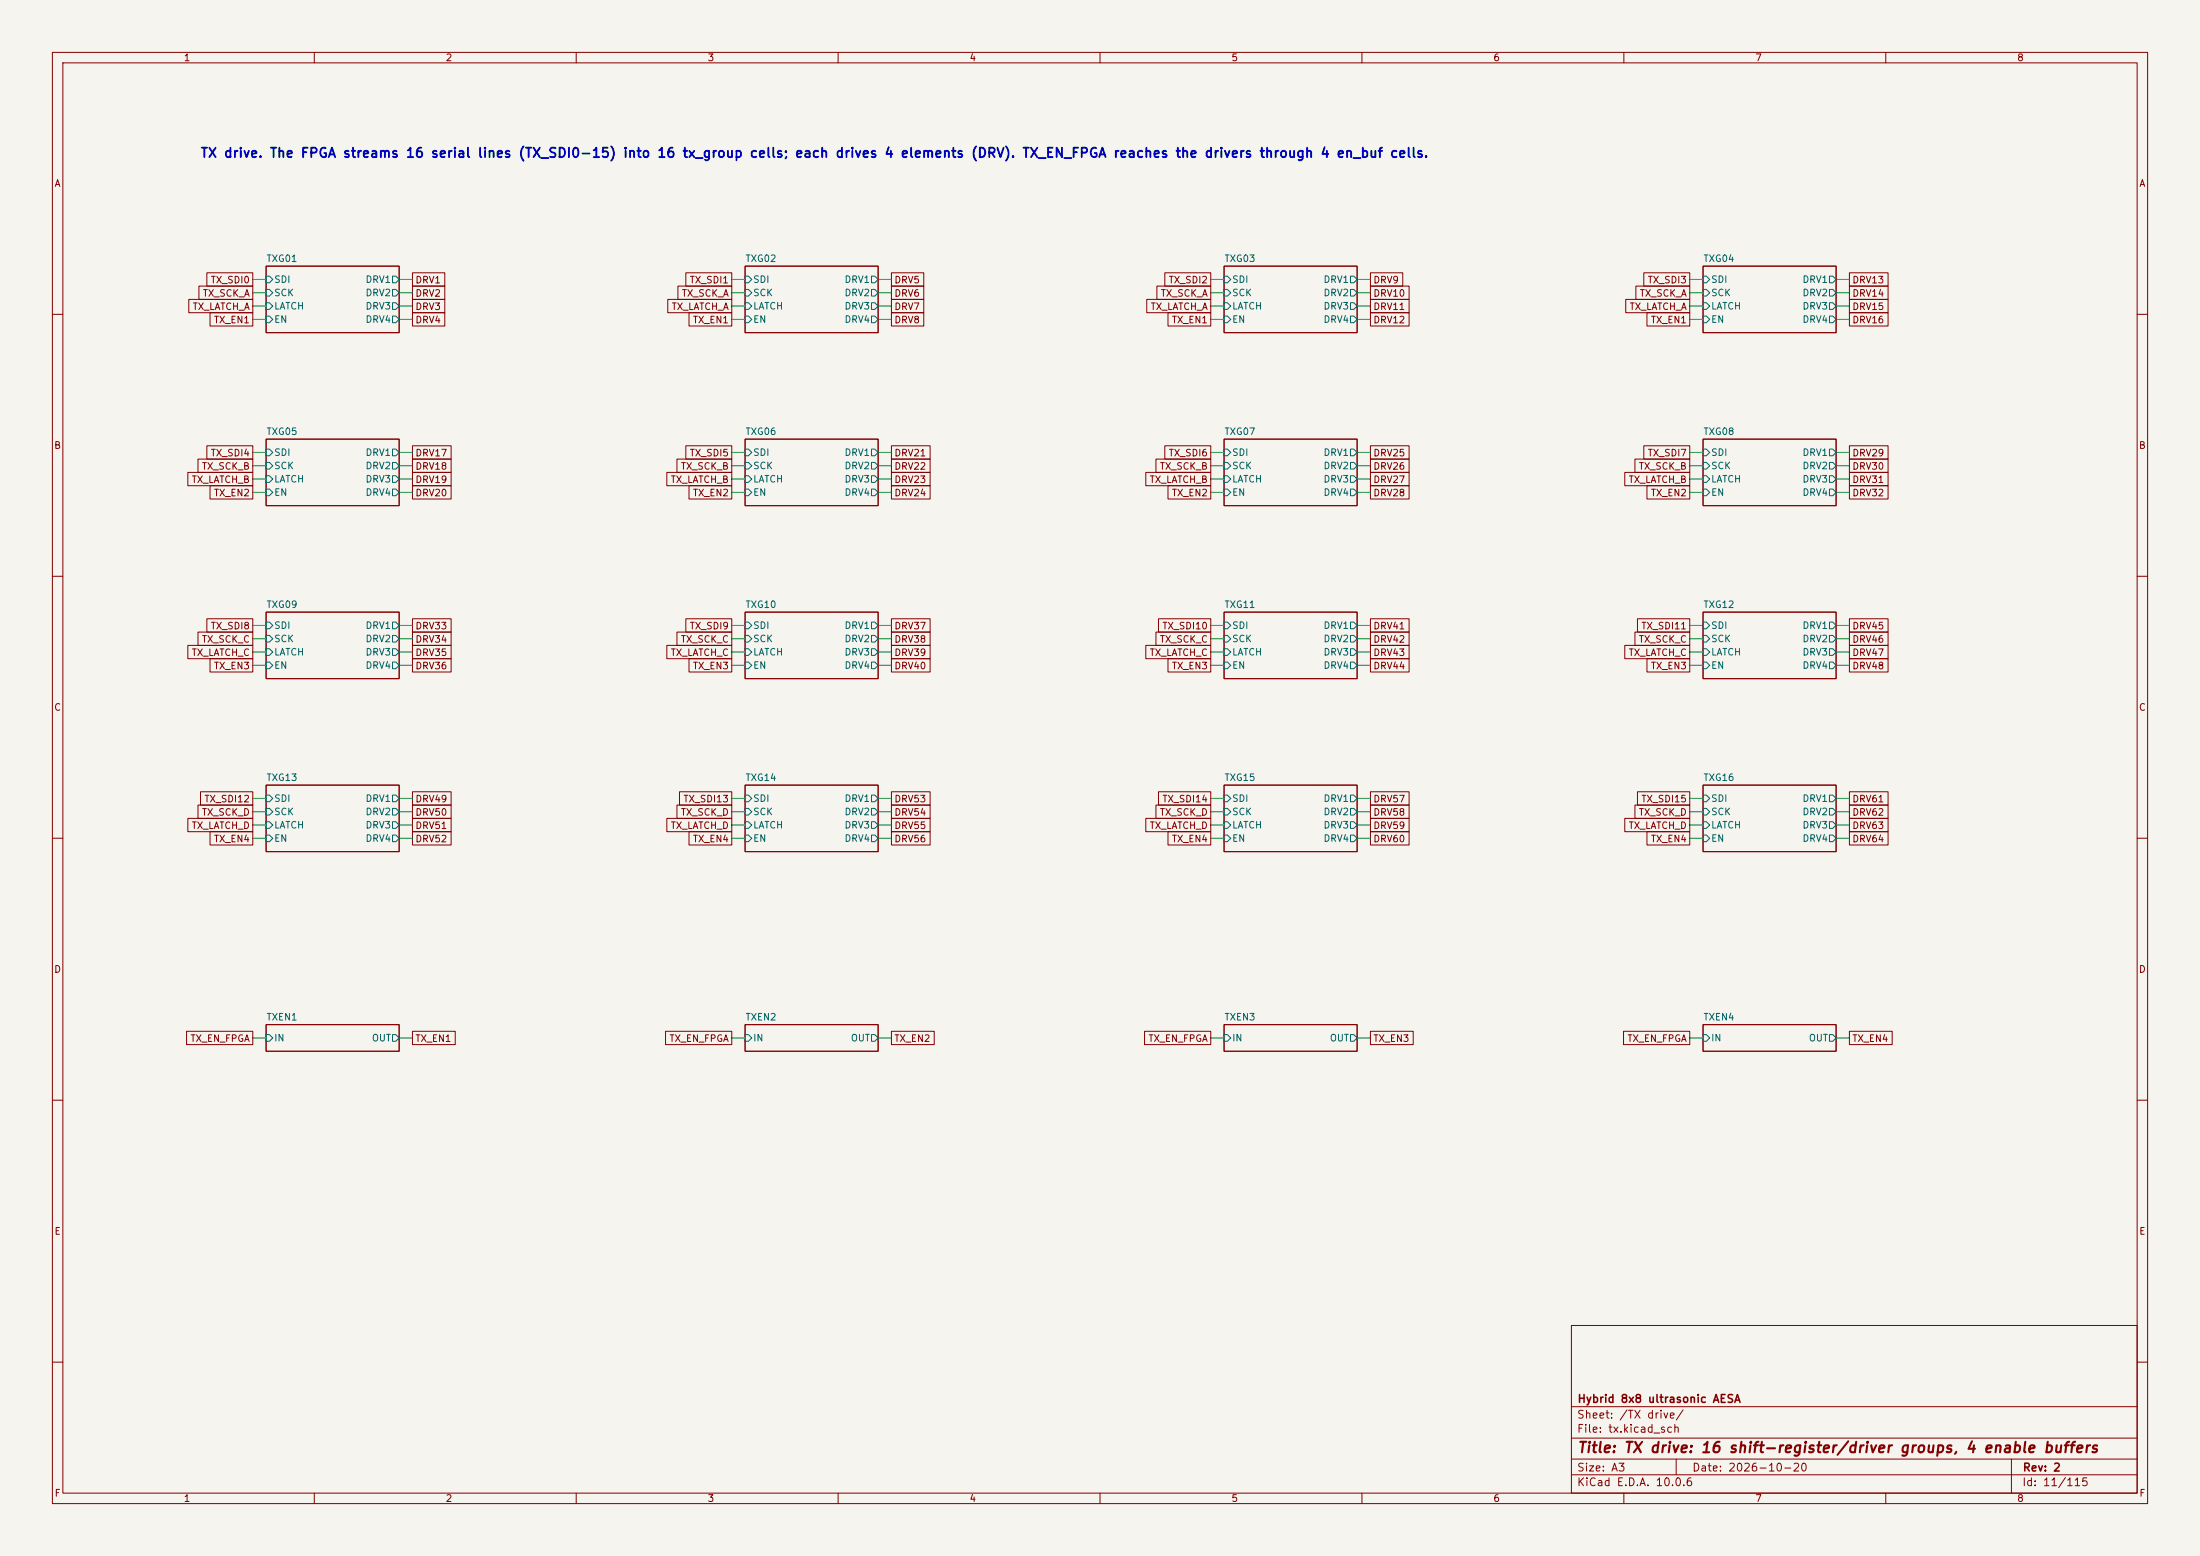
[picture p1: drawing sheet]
<svg xmlns="http://www.w3.org/2000/svg" width="420mm" height="297mm" viewBox="0 0 420 297" stroke-linecap="round" stroke-linejoin="round" font-family="sans-serif">
<path d="M0 0h420v297h-420z" fill="#f5f4ef" stroke="#f5f4ef" stroke-width=".19"/>
<g fill="none" stroke="#840000" stroke-width=".19">
<path d="M10 10h400v277h-400zM12 12h396v273h-396zM60 10v2M110 10v2M160 10v2M210 10v2M260 10v2M310 10v2M360 10v2M36 57.1h12.3v2.6h-12.3zM38 54.6h10.3v2.6h-10.3zM39.5 52.1h8.8v2.5h-8.8z"/>
<path d="M40.1 59.7h8.2v2.5h-8.2zM50.8 50.8h25.4v12.7h-25.4zM78.7 52.1h6.2v2.5h-6.2zM78.7 54.6h6.2v2.6h-6.2zM78.7 57.1h6.2v2.6h-6.2zM78.7 59.7h6.2v2.5h-6.2zM127.5 57.1h12.2v2.6h-12.2zM129.4 54.6h10.3v2.6h-10.3zM130.9 52.1h8.8v2.5h-8.8zM131.5 59.7h8.2v2.5h-8.2zM142.2 50.8h25.4v12.7h-25.4zM170.2 52.1h6.2v2.5h-6.2z"/>
<path d="M170.2 54.6h6.2v2.6h-6.2zM170.2 57.1h6.2v2.6h-6.2zM170.2 59.7h6.2v2.5h-6.2zM218.9 57.1h12.2v2.6h-12.2zM220.9 54.6h10.2v2.6h-10.2zM222.4 52.1h8.7v2.5h-8.7zM223 59.7h8.1v2.5h-8.1zM233.7 50.8h25.4v12.7h-25.4zM261.6 52.1h6.2v2.5h-6.2zM261.6 54.6h7.4v2.6h-7.4zM261.6 57.1h7.4v2.6h-7.4zM261.6 59.7h7.4v2.5h-7.4z"/>
<path d="M310.4 57.1h12.2v2.6h-12.2zM312.3 54.6h10.3v2.6h-10.3zM313.8 52.1h8.8v2.5h-8.8zM314.4 59.7h8.2v2.5h-8.2zM325.1 50.8h25.4v12.7h-25.4zM353.1 52.1h7.3v2.5h-7.3zM353.1 54.6h7.3v2.6h-7.3zM353.1 57.1h7.3v2.6h-7.3zM353.1 59.7h7.3v2.5h-7.3zM10 60h2M408 60h2M35.9 90.2h12.4v2.5h-12.4z"/>
<path d="M37.8 87.6h10.5v2.6h-10.5zM39.5 85.1h8.8v2.5h-8.8zM40.1 92.7h8.2v2.6h-8.2zM50.8 83.8h25.4v12.7h-25.4zM78.7 85.1h7.4v2.5h-7.4zM78.7 87.6h7.4v2.6h-7.4zM78.7 90.2h7.4v2.5h-7.4zM78.7 92.7h7.4v2.6h-7.4zM127.3 90.2h12.4v2.5h-12.4zM129.2 87.6h10.5v2.6h-10.5zM130.9 85.1h8.8v2.5h-8.8zM131.5 92.7h8.2v2.6h-8.2z"/>
<path d="M142.2 83.8h25.4v12.7h-25.4zM170.2 85.1h7.4v2.5h-7.4zM170.2 87.6h7.4v2.6h-7.4zM170.2 90.2h7.4v2.5h-7.4zM170.2 92.7h7.4v2.6h-7.4zM218.7 90.2h12.4v2.5h-12.4zM220.7 87.6h10.4v2.6h-10.4zM222.4 85.1h8.7v2.5h-8.7zM223 92.7h8.1v2.6h-8.1zM233.7 83.8h25.4v12.7h-25.4zM261.6 85.1h7.4v2.5h-7.4zM261.6 87.6h7.4v2.6h-7.4z"/>
<path d="M261.6 90.2h7.4v2.5h-7.4zM261.6 92.7h7.4v2.6h-7.4zM310.2 90.2h12.4v2.5h-12.4zM312.1 87.6h10.5v2.6h-10.5zM313.8 85.1h8.8v2.5h-8.8zM314.4 92.7h8.2v2.6h-8.2zM325.1 83.8h25.4v12.7h-25.4zM353.1 85.1h7.3v2.5h-7.3zM353.1 87.6h7.3v2.6h-7.3zM353.1 90.2h7.3v2.5h-7.3zM353.1 92.7h7.3v2.6h-7.3zM10 110h2"/>
<path d="M39.5 118.1h8.8v2.6h-8.8zM50.8 116.8h25.4v12.7h-25.4zM78.7 118.1h7.4v2.6h-7.4zM130.9 118.1h8.8v2.6h-8.8zM142.2 116.8h25.4v12.7h-25.4zM170.2 118.1h7.4v2.6h-7.4zM221.2 118.1h9.9v2.6h-9.9zM233.7 116.8h25.4v12.7h-25.4zM261.6 118.1h7.4v2.6h-7.4zM312.6 118.1h10v2.6h-10zM325.1 116.8h25.4v12.7h-25.4zM353.1 118.1h7.3v2.6h-7.3z"/>
<path d="M408 110h2M35.9 123.2h12.4v2.5h-12.4zM37.8 120.6h10.5v2.6h-10.5zM40.1 125.7h8.2v2.6h-8.2zM78.7 120.6h7.4v2.6h-7.4zM78.7 123.2h7.4v2.5h-7.4zM78.7 125.7h7.4v2.6h-7.4zM127.3 123.2h12.4v2.5h-12.4zM129.2 120.6h10.5v2.6h-10.5zM131.5 125.7h8.2v2.6h-8.2zM170.2 120.6h7.4v2.6h-7.4zM170.2 123.2h7.4v2.5h-7.4z"/>
<path d="M170.2 125.7h7.4v2.6h-7.4zM218.7 123.2h12.4v2.5h-12.4zM220.7 120.6h10.4v2.6h-10.4zM223 125.7h8.1v2.6h-8.1zM261.6 120.6h7.4v2.6h-7.4zM261.6 123.2h7.4v2.5h-7.4zM261.6 125.7h7.4v2.6h-7.4zM310.2 123.2h12.4v2.5h-12.4zM312.1 120.6h10.5v2.6h-10.5zM314.4 125.7h8.2v2.6h-8.2zM353.1 120.6h7.3v2.6h-7.3zM353.1 123.2h7.3v2.5h-7.3z"/>
<path d="M353.1 125.7h7.3v2.6h-7.3zM10 160h2M35.9 156.2h12.4v2.6h-12.4zM37.8 153.7h10.5v2.5h-10.5zM38.3 151.1h10v2.6h-10zM40.1 158.7h8.2v2.6h-8.2zM50.8 149.9h25.4v12.7h-25.4zM78.7 153.7h7.4v2.5h-7.4zM78.7 156.2h7.4v2.6h-7.4zM78.7 158.7h7.4v2.6h-7.4zM78.7 151.1h7.4v2.6h-7.4zM127.3 156.2h12.4v2.6h-12.4z"/>
<path d="M129.2 153.7h10.5v2.5h-10.5zM129.7 151.1h10v2.6h-10zM131.5 158.7h8.2v2.6h-8.2zM142.2 149.9h25.4v12.7h-25.4zM170.2 158.7h7.4v2.6h-7.4zM170.2 151.1h7.4v2.6h-7.4zM170.2 153.7h7.4v2.5h-7.4zM170.2 156.2h7.4v2.6h-7.4zM218.7 156.2h12.4v2.6h-12.4zM220.7 153.7h10.4v2.5h-10.4zM221.2 151.1h9.9v2.6h-9.9zM223 158.7h8.1v2.6h-8.1z"/>
<path d="M233.7 149.9h25.4v12.7h-25.4zM261.6 151.1h7.4v2.6h-7.4zM261.6 153.7h7.4v2.5h-7.4zM261.6 156.2h7.4v2.6h-7.4zM261.6 158.7h7.4v2.6h-7.4zM310.2 156.2h12.4v2.6h-12.4zM312.1 153.7h10.5v2.5h-10.5zM312.6 151.1h10v2.6h-10zM314.4 158.7h8.2v2.6h-8.2zM325.1 149.9h25.4v12.7h-25.4zM353.1 151.1h7.3v2.6h-7.3zM353.1 153.7h7.3v2.5h-7.3z"/>
<path d="M353.1 156.2h7.3v2.6h-7.3zM353.1 158.7h7.3v2.6h-7.3zM408 160h2M35.6 196.8h12.7v2.6h-12.7zM50.8 195.6h25.4v5.1h-25.4zM78.7 196.8h8.2v2.6h-8.2zM127.1 196.8h12.6v2.6h-12.6zM142.2 195.6h25.4v5.1h-25.4zM170.2 196.8h8.1v2.6h-8.1zM218.5 196.8h12.6v2.6h-12.6zM233.7 195.6h25.4v5.1h-25.4zM261.6 196.8h8.2v2.6h-8.2z"/>
<path d="M309.9 196.8h12.7v2.6h-12.7zM325.1 195.6h25.4v5.1h-25.4zM353.1 196.8h8.1v2.6h-8.1zM10 210h2M408 210h2M300 253h108v32h-108zM10 260h2M300 278.5h108M300 274.5h108M300 268.5h108M320 278.5v3M384 278.5v6.5"/>
<path d="M408 260h2M60 285v2M110 285v2M160 285v2M210 285v2M260 285v2M300 281.5h108M310 285v2M360 285v2"/>
</g>
<g fill="none" stroke="#006464" stroke-width=".19">
<path d="M50.8 52.7h.6l.7 .6-.7 .7h-.6zM50.8 55.2h.6l.7 .7-.7 .6h-.6zM50.8 57.8h.6l.7 .6-.7 .7h-.6zM74.9 52.7h.7l.6 .6-.6 .7h-.7zM74.9 55.2h.7l.6 .7-.6 .6h-.7zM74.9 57.8h.7l.6 .6-.6 .7h-.7zM142.2 52.7h.7l.6 .6-.6 .7h-.7zM142.2 55.2h.7l.6 .7-.6 .6h-.7zM142.2 57.8h.7l.6 .6-.6 .7h-.7zM166.4 52.7h.6l.6 .6-.6 .7h-.6zM166.4 55.2h.6l.6 .7-.6 .6h-.6zM166.4 57.8h.6l.6 .6-.6 .7h-.6z"/>
<path d="M233.7 52.7h.6l.6 .6-.6 .7h-.6zM233.7 55.2h.6l.6 .7-.6 .6h-.6zM233.7 57.8h.6l.6 .6-.6 .7h-.6zM257.8 52.7h.6l.7 .6-.7 .7h-.6zM257.8 55.2h.6l.7 .7-.7 .6h-.6zM257.8 57.8h.6l.7 .6-.7 .7h-.6zM325.1 52.7h.7l.6 .6-.6 .7h-.7zM325.1 55.2h.7l.6 .7-.6 .6h-.7zM325.1 57.8h.7l.6 .6-.6 .7h-.7zM349.2 52.7h.7l.6 .6-.6 .7h-.7zM349.2 55.2h.7l.6 .7-.6 .6h-.7zM349.2 57.8h.7l.6 .6-.6 .7h-.7z"/>
<path d="M50.8 60.3h.6l.7 .7-.7 .6h-.6zM74.9 60.3h.7l.6 .7-.6 .6h-.7zM142.2 60.3h.7l.6 .7-.6 .6h-.7zM166.4 60.3h.6l.6 .7-.6 .6h-.6zM233.7 60.3h.6l.6 .7-.6 .6h-.6zM257.8 60.3h.6l.7 .7-.7 .6h-.6zM325.1 60.3h.7l.6 .7-.6 .6h-.7zM349.2 60.3h.7l.6 .7-.6 .6h-.7zM50.8 85.7h.6l.7 .7-.7 .6h-.6zM50.8 88.3h.6l.7 .6-.7 .6h-.6zM50.8 90.8h.6l.7 .6-.7 .7h-.6zM50.8 93.3h.6l.7 .7-.7 .6h-.6z"/>
<path d="M74.9 85.7h.7l.6 .7-.6 .6h-.7zM74.9 88.3h.7l.6 .6-.6 .6h-.7zM74.9 90.8h.7l.6 .6-.6 .7h-.7zM74.9 93.3h.7l.6 .7-.6 .6h-.7zM142.2 85.7h.7l.6 .7-.6 .6h-.7zM142.2 88.3h.7l.6 .6-.6 .6h-.7zM142.2 90.8h.7l.6 .6-.6 .7h-.7zM142.2 93.3h.7l.6 .7-.6 .6h-.7zM166.4 85.7h.6l.6 .7-.6 .6h-.6zM166.4 88.3h.6l.6 .6-.6 .6h-.6zM166.4 90.8h.6l.6 .6-.6 .7h-.6zM166.4 93.3h.6l.6 .7-.6 .6h-.6z"/>
<path d="M233.7 85.7h.6l.6 .7-.6 .6h-.6zM233.7 88.3h.6l.6 .6-.6 .6h-.6zM233.7 90.8h.6l.6 .6-.6 .7h-.6zM233.7 93.3h.6l.6 .7-.6 .6h-.6zM257.8 85.7h.6l.7 .7-.7 .6h-.6zM257.8 88.3h.6l.7 .6-.7 .6h-.6zM257.8 90.8h.6l.7 .6-.7 .7h-.6zM257.8 93.3h.6l.7 .7-.7 .6h-.6zM325.1 85.7h.7l.6 .7-.6 .6h-.7zM325.1 88.3h.7l.6 .6-.6 .6h-.7zM325.1 90.8h.7l.6 .6-.6 .7h-.7zM325.1 93.3h.7l.6 .7-.6 .6h-.7z"/>
<path d="M349.2 85.7h.7l.6 .7-.6 .6h-.7zM349.2 88.3h.7l.6 .6-.6 .6h-.7zM349.2 90.8h.7l.6 .6-.6 .7h-.7zM349.2 93.3h.7l.6 .7-.6 .6h-.7zM50.8 118.7h.6l.7 .7-.7 .6h-.6zM74.9 118.7h.7l.6 .7-.6 .6h-.7zM142.2 118.7h.7l.6 .7-.6 .6h-.7zM166.4 118.7h.6l.6 .7-.6 .6h-.6zM233.7 118.7h.6l.6 .7-.6 .6h-.6zM257.8 118.7h.6l.7 .7-.7 .6h-.6zM325.1 118.7h.7l.6 .7-.6 .6h-.7zM349.2 118.7h.7l.6 .7-.6 .6h-.7z"/>
<path d="M50.8 121.3h.6l.7 .6-.7 .7h-.6zM50.8 123.8h.6l.7 .7-.7 .6h-.6zM50.8 126.4h.6l.7 .6-.7 .6h-.6zM74.9 121.3h.7l.6 .6-.6 .7h-.7zM74.9 123.8h.7l.6 .7-.6 .6h-.7zM74.9 126.4h.7l.6 .6-.6 .6h-.7zM142.2 121.3h.7l.6 .6-.6 .7h-.7zM142.2 123.8h.7l.6 .7-.6 .6h-.7zM142.2 126.4h.7l.6 .6-.6 .6h-.7zM166.4 121.3h.6l.6 .6-.6 .7h-.6zM166.4 123.8h.6l.6 .7-.6 .6h-.6zM166.4 126.4h.6l.6 .6-.6 .6h-.6z"/>
<path d="M233.7 121.3h.6l.6 .6-.6 .7h-.6zM233.7 123.8h.6l.6 .7-.6 .6h-.6zM233.7 126.4h.6l.6 .6-.6 .6h-.6zM257.8 121.3h.6l.7 .6-.7 .7h-.6zM257.8 123.8h.6l.7 .7-.7 .6h-.6zM257.8 126.4h.6l.7 .6-.7 .6h-.6zM325.1 121.3h.7l.6 .6-.6 .7h-.7zM325.1 123.8h.7l.6 .7-.6 .6h-.7zM325.1 126.4h.7l.6 .6-.6 .6h-.7zM349.2 121.3h.7l.6 .6-.6 .7h-.7zM349.2 123.8h.7l.6 .7-.6 .6h-.7zM349.2 126.4h.7l.6 .6-.6 .6h-.7z"/>
<path d="M50.8 151.8h.6l.7 .6-.7 .6h-.6zM50.8 154.3h.6l.7 .6-.7 .7h-.6zM50.8 156.8h.6l.7 .7-.7 .6h-.6zM50.8 159.4h.6l.7 .6-.7 .7h-.6zM74.9 151.8h.7l.6 .6-.6 .6h-.7zM74.9 154.3h.7l.6 .6-.6 .7h-.7zM74.9 156.8h.7l.6 .7-.6 .6h-.7zM74.9 159.4h.7l.6 .6-.6 .7h-.7zM142.2 151.8h.7l.6 .6-.6 .6h-.7zM142.2 154.3h.7l.6 .6-.6 .7h-.7zM142.2 156.8h.7l.6 .7-.6 .6h-.7zM142.2 159.4h.7l.6 .6-.6 .7h-.7z"/>
<path d="M166.4 151.8h.6l.6 .6-.6 .6h-.6zM166.4 154.3h.6l.6 .6-.6 .7h-.6zM166.4 156.8h.6l.6 .7-.6 .6h-.6zM166.4 159.4h.6l.6 .6-.6 .7h-.6zM233.7 151.8h.6l.6 .6-.6 .6h-.6zM233.7 154.3h.6l.6 .6-.6 .7h-.6zM233.7 156.8h.6l.6 .7-.6 .6h-.6zM233.7 159.4h.6l.6 .6-.6 .7h-.6zM257.8 151.8h.6l.7 .6-.7 .6h-.6zM257.8 154.3h.6l.7 .6-.7 .7h-.6zM257.8 156.8h.6l.7 .7-.7 .6h-.6zM257.8 159.4h.6l.7 .6-.7 .7h-.6z"/>
<path d="M325.1 151.8h.7l.6 .6-.6 .6h-.7zM325.1 154.3h.7l.6 .6-.6 .7h-.7zM325.1 156.8h.7l.6 .7-.6 .6h-.7zM325.1 159.4h.7l.6 .6-.6 .7h-.7zM349.2 151.8h.7l.6 .6-.6 .6h-.7zM349.2 154.3h.7l.6 .6-.6 .7h-.7zM349.2 156.8h.7l.6 .7-.6 .6h-.7zM349.2 159.4h.7l.6 .6-.6 .7h-.7zM50.8 197.5h.6l.7 .6-.7 .7h-.6zM74.9 197.5h.7l.6 .6-.6 .7h-.7zM142.2 197.5h.7l.6 .6-.6 .7h-.7zM166.4 197.5h.6l.6 .6-.6 .7h-.6z"/>
<path d="M233.7 197.5h.6l.6 .6-.6 .7h-.6zM257.8 197.5h.6l.7 .6-.7 .7h-.6zM325.1 197.5h.7l.6 .6-.6 .7h-.7zM349.2 197.5h.7l.6 .6-.6 .7h-.7z"/>
</g>
<g fill="none" stroke="#009600" stroke-width=".19">
<path d="M48.3 53.3h2.5M48.3 55.9h2.5M48.3 58.4h2.5M76.2 53.3h2.5M76.2 55.9h2.5M76.2 58.4h2.5M139.7 53.3h2.5M139.7 55.9h2.5M139.7 58.4h2.5M167.6 53.3h2.6M167.6 55.9h2.6M167.6 58.4h2.6"/>
<path d="M231.1 53.3h2.6M231.1 55.9h2.6M231.1 58.4h2.6M259.1 53.3h2.5M259.1 55.9h2.5M259.1 58.4h2.5M322.6 53.3h2.5M322.6 55.9h2.5M322.6 58.4h2.5M350.5 53.3h2.6M350.5 55.9h2.6M350.5 58.4h2.6"/>
<path d="M48.3 61h2.5M76.2 61h2.5M139.7 61h2.5M167.6 61h2.6M231.1 61h2.6M259.1 61h2.5M322.6 61h2.5M350.5 61h2.6M48.3 86.4h2.5M48.3 94h2.5M48.3 91.4h2.5M48.3 88.9h2.5"/>
<path d="M76.2 86.4h2.5M76.2 94h2.5M76.2 91.4h2.5M76.2 88.9h2.5M139.7 86.4h2.5M139.7 94h2.5M139.7 91.4h2.5M139.7 88.9h2.5M167.6 86.4h2.6M167.6 94h2.6M167.6 91.4h2.6M167.6 88.9h2.6"/>
<path d="M231.1 86.4h2.6M231.1 94h2.6M231.1 91.4h2.6M231.1 88.9h2.6M259.1 86.4h2.5M259.1 94h2.5M259.1 91.4h2.5M259.1 88.9h2.5M322.6 86.4h2.5M322.6 94h2.5M322.6 91.4h2.5M322.6 88.9h2.5"/>
<path d="M350.5 86.4h2.6M350.5 94h2.6M350.5 91.4h2.6M350.5 88.9h2.6M48.3 119.4h2.5M76.2 119.4h2.5M139.7 119.4h2.5M167.6 119.4h2.6M231.1 119.4h2.6M259.1 119.4h2.5M322.6 119.4h2.5M350.5 119.4h2.6"/>
<path d="M48.3 121.9h2.5M48.3 124.5h2.5M48.3 127h2.5M76.2 121.9h2.5M76.2 124.5h2.5M76.2 127h2.5M139.7 121.9h2.5M139.7 124.5h2.5M139.7 127h2.5M167.6 121.9h2.6M167.6 124.5h2.6M167.6 127h2.6"/>
<path d="M231.1 121.9h2.6M231.1 124.5h2.6M231.1 127h2.6M259.1 121.9h2.5M259.1 124.5h2.5M259.1 127h2.5M322.6 121.9h2.5M322.6 124.5h2.5M322.6 127h2.5M350.5 121.9h2.6M350.5 124.5h2.6M350.5 127h2.6"/>
<path d="M48.3 152.4h2.5M48.3 154.9h2.5M48.3 157.5h2.5M76.2 152.4h2.5M76.2 154.9h2.5M76.2 157.5h2.5M139.7 152.4h2.5M139.7 154.9h2.5M139.7 157.5h2.5M167.6 152.4h2.6M167.6 154.9h2.6M167.6 157.5h2.6"/>
<path d="M231.1 152.4h2.6M231.1 154.9h2.6M231.1 157.5h2.6M259.1 152.4h2.5M259.1 154.9h2.5M259.1 157.5h2.5M322.6 152.4h2.5M322.6 154.9h2.5M322.6 157.5h2.5M350.5 152.4h2.6M350.5 154.9h2.6M350.5 157.5h2.6"/>
<path d="M48.3 160h2.5M76.2 160h2.5M139.7 160h2.5M167.6 160h2.6M231.1 160h2.6M259.1 160h2.5M322.6 160h2.5M350.5 160h2.6M48.3 198.1h2.5M76.2 198.1h2.5M139.7 198.1h2.5M167.6 198.1h2.6"/>
<path d="M231.1 198.1h2.6M259.1 198.1h2.5M322.6 198.1h2.5M350.5 198.1h2.6"/>
</g>
<text font-size="2" fill="#840000" x="301" y="277.8">Title: TX drive: 16 shift-register/driver groups, 4 enable buffers</text>
<text font-size="1.8" fill="#0000c2" x="38.2" y="30.5">TX drive. The FPGA streams 16 serial lines (TX_SDI0-15) into 16 tx_group cells; each drives 4 elements (DRV). TX_EN_FPGA reaches the drivers through 4 en_buf cells.</text>
<g font-size="1.5" fill="#840000">
<text x="301" y="268.1">Hybrid 8x8 ultrasonic AESA</text>
<text x="300.9" y="273.8">File: tx.kicad_sch</text>
<text x="300.9" y="271.1">Sheet: /TX drive/</text>
<text x="300.9" y="281.2">Size: A3</text>
<text x="322.9" y="281.2">Date: 2026-10-20</text>
<text x="386" y="281.2">Rev: 2</text>
<text x="300.9" y="284">KiCad E.D.A. 10.0.6</text>
<text x="385.9" y="284">Id: 11/115</text>
</g>
<g font-size="1.3" fill="#840000">
<text x="35" y="12">1</text>
<text x="85" y="12">2</text>
<text x="135" y="12">3</text>
<text x="185" y="12">4</text>
<text x="235" y="12">5</text>
<text x="285" y="12">6</text>
<text x="335" y="12">7</text>
<text x="385" y="12">8</text>
<text x="10.3" y="36">A</text>
<text x="408.3" y="36">A</text>
<text x="36.7" y="59.5">TX_LATCH_A</text>
<text x="38.6" y="56.9">TX_SCK_A</text>
<text x="40.1" y="54.4">TX_SDI0</text>
<text x="79.2" y="54.4">DRV1</text>
<text x="79.2" y="56.9">DRV2</text>
<text x="79.2" y="59.5">DRV3</text>
<text x="128.1" y="59.5">TX_LATCH_A</text>
<text x="130" y="56.9">TX_SCK_A</text>
<text x="131.6" y="54.4">TX_SDI1</text>
<text x="170.6" y="54.4">DRV5</text>
<text x="170.6" y="56.9">DRV6</text>
<text x="170.6" y="59.5">DRV7</text>
<text x="219.6" y="59.5">TX_LATCH_A</text>
<text x="221.5" y="56.9">TX_SCK_A</text>
<text x="223" y="54.4">TX_SDI2</text>
<text x="262.1" y="54.4">DRV9</text>
<text x="262.1" y="56.9">DRV10</text>
<text x="262.1" y="59.5">DRV11</text>
<text x="311" y="59.5">TX_LATCH_A</text>
<text x="312.9" y="56.9">TX_SCK_A</text>
<text x="314.4" y="54.4">TX_SDI3</text>
<text x="353.5" y="54.4">DRV13</text>
<text x="353.5" y="56.9">DRV14</text>
<text x="353.5" y="59.5">DRV15</text>
<text x="40.7" y="62">TX_EN1</text>
<text x="79.2" y="62">DRV4</text>
<text x="132.2" y="62">TX_EN1</text>
<text x="170.6" y="62">DRV8</text>
<text x="223.6" y="62">TX_EN1</text>
<text x="262.1" y="62">DRV12</text>
<text x="315" y="62">TX_EN1</text>
<text x="353.5" y="62">DRV16</text>
<text x="10.2" y="86">B</text>
<text x="38.4" y="90">TX_SCK_B</text>
<text x="40.1" y="87.4">TX_SDI4</text>
<text x="79.2" y="87.4">DRV17</text>
<text x="79.2" y="90">DRV18</text>
<text x="129.9" y="90">TX_SCK_B</text>
<text x="131.6" y="87.4">TX_SDI5</text>
<text x="170.6" y="87.4">DRV21</text>
<text x="170.6" y="90">DRV22</text>
<text x="221.3" y="90">TX_SCK_B</text>
<text x="223" y="87.4">TX_SDI6</text>
<text x="262.1" y="87.4">DRV25</text>
<text x="262.1" y="90">DRV26</text>
<text x="312.7" y="90">TX_SCK_B</text>
<text x="314.4" y="87.4">TX_SDI7</text>
<text x="353.5" y="87.4">DRV29</text>
<text x="353.5" y="90">DRV30</text>
<text x="408.2" y="86">B</text>
<text x="36.5" y="92.5">TX_LATCH_B</text>
<text x="40.7" y="95">TX_EN2</text>
<text x="79.2" y="92.5">DRV19</text>
<text x="79.2" y="95">DRV20</text>
<text x="127.9" y="92.5">TX_LATCH_B</text>
<text x="132.2" y="95">TX_EN2</text>
<text x="170.6" y="92.5">DRV23</text>
<text x="170.6" y="95">DRV24</text>
<text x="219.4" y="92.5">TX_LATCH_B</text>
<text x="223.6" y="95">TX_EN2</text>
<text x="262.1" y="92.5">DRV27</text>
<text x="262.1" y="95">DRV28</text>
<text x="310.8" y="92.5">TX_LATCH_B</text>
<text x="315" y="95">TX_EN2</text>
<text x="353.5" y="92.5">DRV31</text>
<text x="353.5" y="95">DRV32</text>
<text x="36.5" y="125.5">TX_LATCH_C</text>
<text x="38.4" y="123">TX_SCK_C</text>
<text x="40.1" y="120.4">TX_SDI8</text>
<text x="79.2" y="120.4">DRV33</text>
<text x="79.2" y="123">DRV34</text>
<text x="79.2" y="125.5">DRV35</text>
<text x="127.9" y="125.5">TX_LATCH_C</text>
<text x="129.9" y="123">TX_SCK_C</text>
<text x="131.6" y="120.4">TX_SDI9</text>
<text x="170.6" y="120.4">DRV37</text>
<text x="170.6" y="123">DRV38</text>
<text x="170.6" y="125.5">DRV39</text>
<text x="219.4" y="125.5">TX_LATCH_C</text>
<text x="221.3" y="123">TX_SCK_C</text>
<text x="221.8" y="120.4">TX_SDI10</text>
<text x="262.1" y="120.4">DRV41</text>
<text x="262.1" y="123">DRV42</text>
<text x="262.1" y="125.5">DRV43</text>
<text x="310.8" y="125.5">TX_LATCH_C</text>
<text x="312.7" y="123">TX_SCK_C</text>
<text x="313.2" y="120.4">TX_SDI11</text>
<text x="353.5" y="120.4">DRV45</text>
<text x="353.5" y="123">DRV46</text>
<text x="353.5" y="125.5">DRV47</text>
<text x="40.7" y="128.1">TX_EN3</text>
<text x="79.2" y="128.1">DRV36</text>
<text x="132.2" y="128.1">TX_EN3</text>
<text x="170.6" y="128.1">DRV40</text>
<text x="223.6" y="128.1">TX_EN3</text>
<text x="262.1" y="128.1">DRV44</text>
<text x="315" y="128.1">TX_EN3</text>
<text x="353.5" y="128.1">DRV48</text>
<text x="10.2" y="136">C</text>
<text x="408.2" y="136">C</text>
<text x="38.4" y="156">TX_SCK_D</text>
<text x="38.9" y="153.5">TX_SDI12</text>
<text x="79.2" y="156">DRV50</text>
<text x="79.2" y="153.5">DRV49</text>
<text x="129.9" y="156">TX_SCK_D</text>
<text x="130.3" y="153.5">TX_SDI13</text>
<text x="170.6" y="153.5">DRV53</text>
<text x="170.6" y="156">DRV54</text>
<text x="221.3" y="156">TX_SCK_D</text>
<text x="221.8" y="153.5">TX_SDI14</text>
<text x="262.1" y="153.5">DRV57</text>
<text x="262.1" y="156">DRV58</text>
<text x="312.7" y="156">TX_SCK_D</text>
<text x="313.2" y="153.5">TX_SDI15</text>
<text x="353.5" y="153.5">DRV61</text>
<text x="353.5" y="156">DRV62</text>
<text x="36.5" y="158.5">TX_LATCH_D</text>
<text x="40.7" y="161.1">TX_EN4</text>
<text x="79.2" y="158.5">DRV51</text>
<text x="79.2" y="161.1">DRV52</text>
<text x="127.9" y="158.5">TX_LATCH_D</text>
<text x="132.2" y="161.1">TX_EN4</text>
<text x="170.6" y="161.1">DRV56</text>
<text x="170.6" y="158.5">DRV55</text>
<text x="219.4" y="158.5">TX_LATCH_D</text>
<text x="223.6" y="161.1">TX_EN4</text>
<text x="262.1" y="158.5">DRV59</text>
<text x="262.1" y="161.1">DRV60</text>
<text x="310.8" y="158.5">TX_LATCH_D</text>
<text x="315" y="161.1">TX_EN4</text>
<text x="353.5" y="158.5">DRV63</text>
<text x="353.5" y="161.1">DRV64</text>
<text x="10.2" y="186">D</text>
<text x="408.2" y="186">D</text>
<text x="36.2" y="199.2">TX_EN_FPGA</text>
<text x="79.2" y="199.2">TX_EN1</text>
<text x="127.7" y="199.2">TX_EN_FPGA</text>
<text x="170.6" y="199.2">TX_EN2</text>
<text x="219.1" y="199.2">TX_EN_FPGA</text>
<text x="262.1" y="199.2">TX_EN3</text>
<text x="310.6" y="199.2">TX_EN_FPGA</text>
<text x="353.5" y="199.2">TX_EN4</text>
<text x="10.3" y="236">E</text>
<text x="408.3" y="236">E</text>
<text x="10.3" y="286">F</text>
<text x="35" y="287">1</text>
<text x="85" y="287">2</text>
<text x="135" y="287">3</text>
<text x="185" y="287">4</text>
<text x="235" y="287">5</text>
<text x="285" y="287">6</text>
<text x="335" y="287">7</text>
<text x="385" y="287">8</text>
<text x="408.3" y="286">F</text>
</g>
<g font-size="1.3" fill="#006464">
<text x="50.8" y="50.3">TXG01</text>
<text x="142.2" y="50.3">TXG02</text>
<text x="233.7" y="50.3">TXG03</text>
<text x="325.1" y="50.3">TXG04</text>
<text x="52.2" y="54.3">SDI</text>
<text x="52.2" y="56.8">SCK</text>
<text x="52.2" y="59.4">LATCH</text>
<text x="69.7" y="54.3">DRV1</text>
<text x="69.7" y="56.8">DRV2</text>
<text x="69.7" y="59.4">DRV3</text>
<text x="143.7" y="54.3">SDI</text>
<text x="143.7" y="56.8">SCK</text>
<text x="143.7" y="59.4">LATCH</text>
<text x="161.1" y="54.3">DRV1</text>
<text x="161.1" y="56.8">DRV2</text>
<text x="161.1" y="59.4">DRV3</text>
<text x="235.1" y="54.3">SDI</text>
<text x="235.1" y="56.8">SCK</text>
<text x="235.1" y="59.4">LATCH</text>
<text x="252.6" y="54.3">DRV1</text>
<text x="252.6" y="56.8">DRV2</text>
<text x="252.6" y="59.4">DRV3</text>
<text x="326.6" y="54.3">SDI</text>
<text x="326.6" y="56.8">SCK</text>
<text x="326.6" y="59.4">LATCH</text>
<text x="344" y="54.3">DRV1</text>
<text x="344" y="56.8">DRV2</text>
<text x="344" y="59.4">DRV3</text>
<text x="52.2" y="61.9">EN</text>
<text x="69.7" y="61.9">DRV4</text>
<text x="143.7" y="61.9">EN</text>
<text x="161.1" y="61.9">DRV4</text>
<text x="235.1" y="61.9">EN</text>
<text x="252.6" y="61.9">DRV4</text>
<text x="326.6" y="61.9">EN</text>
<text x="344" y="61.9">DRV4</text>
<text x="50.8" y="83.3">TXG05</text>
<text x="142.2" y="83.3">TXG06</text>
<text x="233.7" y="83.3">TXG07</text>
<text x="325.1" y="83.3">TXG08</text>
<text x="52.2" y="87.3">SDI</text>
<text x="52.2" y="89.9">SCK</text>
<text x="69.7" y="87.3">DRV1</text>
<text x="69.7" y="89.9">DRV2</text>
<text x="143.7" y="87.3">SDI</text>
<text x="143.7" y="89.9">SCK</text>
<text x="161.1" y="87.3">DRV1</text>
<text x="161.1" y="89.9">DRV2</text>
<text x="235.1" y="87.3">SDI</text>
<text x="235.1" y="89.9">SCK</text>
<text x="252.6" y="87.3">DRV1</text>
<text x="252.6" y="89.9">DRV2</text>
<text x="326.6" y="87.3">SDI</text>
<text x="326.6" y="89.9">SCK</text>
<text x="344" y="87.3">DRV1</text>
<text x="344" y="89.9">DRV2</text>
<text x="52.2" y="92.4">LATCH</text>
<text x="52.2" y="94.9">EN</text>
<text x="69.7" y="92.4">DRV3</text>
<text x="69.7" y="94.9">DRV4</text>
<text x="143.7" y="92.4">LATCH</text>
<text x="143.7" y="94.9">EN</text>
<text x="161.1" y="92.4">DRV3</text>
<text x="161.1" y="94.9">DRV4</text>
<text x="235.1" y="92.4">LATCH</text>
<text x="235.1" y="94.9">EN</text>
<text x="252.6" y="92.4">DRV3</text>
<text x="252.6" y="94.9">DRV4</text>
<text x="326.6" y="92.4">LATCH</text>
<text x="326.6" y="94.9">EN</text>
<text x="344" y="92.4">DRV3</text>
<text x="344" y="94.9">DRV4</text>
<text x="50.8" y="116.4">TXG09</text>
<text x="142.2" y="116.4">TXG10</text>
<text x="233.7" y="116.4">TXG11</text>
<text x="325.1" y="116.4">TXG12</text>
<text x="52.2" y="120.3">SDI</text>
<text x="52.2" y="122.9">SCK</text>
<text x="52.2" y="125.4">LATCH</text>
<text x="69.7" y="120.3">DRV1</text>
<text x="69.7" y="122.9">DRV2</text>
<text x="69.7" y="125.4">DRV3</text>
<text x="143.7" y="120.3">SDI</text>
<text x="143.7" y="122.9">SCK</text>
<text x="143.7" y="125.4">LATCH</text>
<text x="161.1" y="120.3">DRV1</text>
<text x="161.1" y="122.9">DRV2</text>
<text x="161.1" y="125.4">DRV3</text>
<text x="235.1" y="120.3">SDI</text>
<text x="235.1" y="122.9">SCK</text>
<text x="235.1" y="125.4">LATCH</text>
<text x="252.6" y="120.3">DRV1</text>
<text x="252.6" y="122.9">DRV2</text>
<text x="252.6" y="125.4">DRV3</text>
<text x="326.6" y="120.3">SDI</text>
<text x="326.6" y="122.9">SCK</text>
<text x="326.6" y="125.4">LATCH</text>
<text x="344" y="120.3">DRV1</text>
<text x="344" y="122.9">DRV2</text>
<text x="344" y="125.4">DRV3</text>
<text x="52.2" y="128">EN</text>
<text x="69.7" y="128">DRV4</text>
<text x="143.7" y="128">EN</text>
<text x="161.1" y="128">DRV4</text>
<text x="235.1" y="128">EN</text>
<text x="252.6" y="128">DRV4</text>
<text x="326.6" y="128">EN</text>
<text x="344" y="128">DRV4</text>
<text x="50.8" y="149.4">TXG13</text>
<text x="142.2" y="149.4">TXG14</text>
<text x="233.7" y="149.4">TXG15</text>
<text x="325.1" y="149.4">TXG16</text>
<text x="52.2" y="153.4">SDI</text>
<text x="52.2" y="155.9">SCK</text>
<text x="69.7" y="153.4">DRV1</text>
<text x="69.7" y="155.9">DRV2</text>
<text x="143.7" y="153.4">SDI</text>
<text x="143.7" y="155.9">SCK</text>
<text x="161.1" y="153.4">DRV1</text>
<text x="161.1" y="155.9">DRV2</text>
<text x="235.1" y="153.4">SDI</text>
<text x="235.1" y="155.9">SCK</text>
<text x="252.6" y="153.4">DRV1</text>
<text x="252.6" y="155.9">DRV2</text>
<text x="326.6" y="153.4">SDI</text>
<text x="326.6" y="155.9">SCK</text>
<text x="344" y="153.4">DRV1</text>
<text x="344" y="155.9">DRV2</text>
<text x="52.2" y="158.4">LATCH</text>
<text x="52.2" y="161">EN</text>
<text x="69.7" y="158.4">DRV3</text>
<text x="69.7" y="161">DRV4</text>
<text x="143.7" y="158.4">LATCH</text>
<text x="143.7" y="161">EN</text>
<text x="161.1" y="158.4">DRV3</text>
<text x="161.1" y="161">DRV4</text>
<text x="235.1" y="158.4">LATCH</text>
<text x="235.1" y="161">EN</text>
<text x="252.6" y="158.4">DRV3</text>
<text x="252.6" y="161">DRV4</text>
<text x="326.6" y="158.4">LATCH</text>
<text x="326.6" y="161">EN</text>
<text x="344" y="158.4">DRV3</text>
<text x="344" y="161">DRV4</text>
<text x="50.8" y="195.1">TXEN1</text>
<text x="142.2" y="195.1">TXEN2</text>
<text x="233.7" y="195.1">TXEN3</text>
<text x="325.1" y="195.1">TXEN4</text>
<text x="52.2" y="199.1">IN</text>
<text x="70.9" y="199.1">OUT</text>
<text x="143.7" y="199.1">IN</text>
<text x="162.3" y="199.1">OUT</text>
<text x="235.1" y="199.1">IN</text>
<text x="253.8" y="199.1">OUT</text>
<text x="326.6" y="199.1">IN</text>
<text x="345.2" y="199.1">OUT</text>
</g>
</svg>
